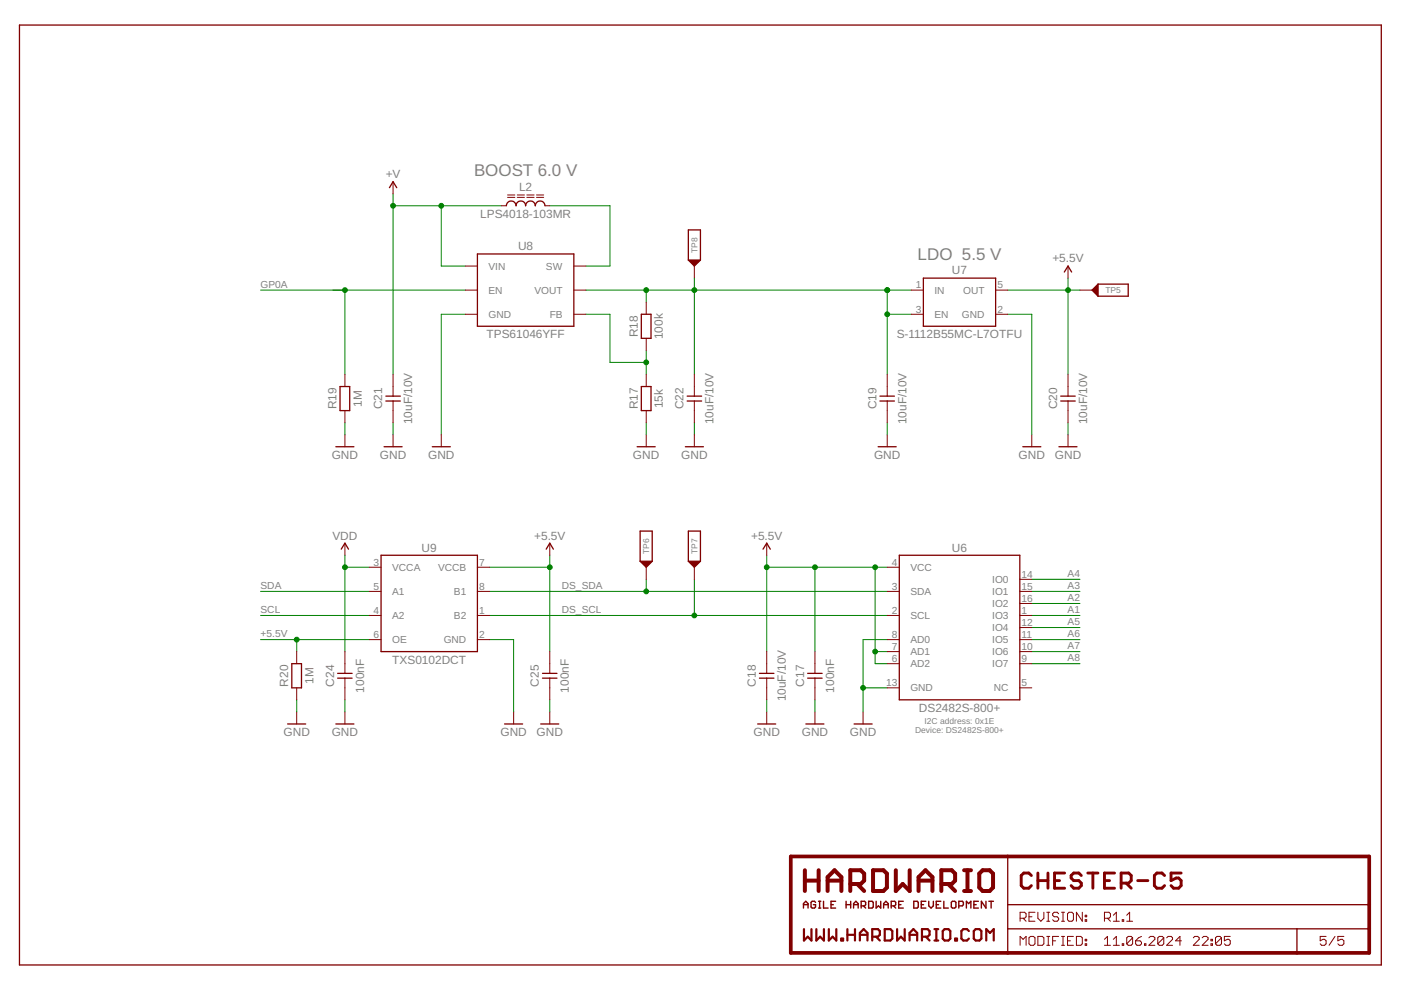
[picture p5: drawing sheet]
<svg xmlns="http://www.w3.org/2000/svg" width="297mm" height="210mm" viewBox="0 0 297 210" stroke-linecap="round" stroke-linejoin="round" font-family="sans-serif">
<g fill="none" stroke="#008000" stroke-width=".21">
<path d="M83.3 41.1v38.3M83.3 43.6h23M93.6 43.6v12.8h5.1M116.6 43.6h12.7v12.8h-5.1M147.2 59v20.4M226.4 59v20.4M55.2 61.5h43.5M73.1 61.5v17.9M98.7 66.6h-5.1v25.6M124.2 66.6h5.1v10.2h7.7M124.2 61.5h69M137 61.5v2.6"/>
<path d="M137 74.3v5.1M188.1 61.5v17.9M188.1 66.6h5.1M213.7 66.6h5.1v25.6M213.7 61.5h15.3M73.1 89.6v2.6M83.3 89.6v2.6M137 89.6v2.6M147.2 89.6v2.6M188.1 89.6v2.6M226.4 89.6v2.6M73.1 117.7v20.5"/>
<path d="M116.6 117.7v20.5M162.6 117.7v20.5M55.2 135.6h23M55.2 125.4h23M55.2 130.5h23M62.9 135.6v2.6M73.1 120.3h5.1M103.8 135.6h5.1v15.3M103.8 125.4h84.3M103.8 120.3h12.8M103.8 130.5h84.3M137 122.8v2.6"/>
<path d="M147.2 122.8v7.7M162.6 120.3h25.5M172.8 120.3v17.9M185.5 138.2h2.6M185.5 120.3v20.4h2.6M188.1 135.6h-5.1v15.3M218.8 135.6h10.2M218.8 125.4h10.2M218.8 138.2h10.2M218.8 130.5h10.2M218.8 122.8h10.2M218.8 128h10.2"/>
<path d="M218.8 133.1h10.2M62.9 148.4v2.5M73.1 148.4v2.5M116.6 148.4v2.5M162.6 148.4v2.5M172.8 148.4v2.5M183 145.8h5.1M218.8 140.7h10.2"/>
</g>
<g fill="#008000" stroke="#008000" stroke-width=".21">
<circle cx="183" cy="145.8" r=".51"/>
<circle cx="93.6" cy="43.6" r=".51"/>
<circle cx="83.3" cy="43.6" r=".51"/>
<circle cx="162.6" cy="120.3" r=".51"/>
<circle cx="185.5" cy="138.2" r=".51"/>
<circle cx="185.5" cy="120.3" r=".51"/>
<circle cx="172.8" cy="120.3" r=".51"/>
<circle cx="226.4" cy="61.5" r=".51"/>
<circle cx="116.6" cy="120.3" r=".51"/>
<circle cx="62.9" cy="135.6" r=".51"/>
<circle cx="137" cy="125.4" r=".51"/>
<circle cx="147.2" cy="130.5" r=".51"/>
<circle cx="73.1" cy="120.3" r=".51"/>
<circle cx="137" cy="76.8" r=".51"/>
<circle cx="188.1" cy="61.5" r=".51"/>
<circle cx="137" cy="61.5" r=".51"/>
<circle cx="147.2" cy="61.5" r=".51"/>
<circle cx="188.1" cy="66.6" r=".51"/>
<circle cx="73.1" cy="61.5" r=".51"/>
</g>
<g fill="none" stroke="#800000" stroke-width=".28">
<path d="M4.1 5.3h288.8v199.3h-288.8zM82.6 39.8l.7-1.3 .8 1.3M101.2 53.8h20.5v15.4h-20.5zM107.4 43.6a1.03 1.03 0 0 1 1-1 1.03 1.03 0 0 1 1 1 1.02 1.02 0 0 1 1-1 1.02 1.02 0 0 1 1 1 1.03 1.03 0 0 1 1.1-1 1.03 1.03 0 0 1 1 1 1.03 1.03 0 0 1 1-1 1.03 1.03 0 0 1 1 1M145.9 55.1v-6.4h2.6v6.4M145.9 55.1l1.3 1.3 1.3-1.3M145.9 55.1h2.6M146.2 55.3h2.1M146.3 55.4h1.8M146.5 55.5h1.5M146.6 55.6h1.3M146.7 55.8h1"/>
<path d="M146.8 55.9h.8M147 56h.5M147.1 56.2h.2M195.8 59h15.3v10.2h-15.3zM225.7 57.7l.7-1.3 .8 1.3M136 66.6h2v5.1h-2zM231.8 61.4v.2M231.9 61.3v.5M232.1 61.1v.8M232.2 61v1M232.3 60.9v1.2M232.4 60.7v1.6"/>
<path d="M232.6 60.6v1.8M232.7 60.5v2M232.8 60.2l-1.3 1.3 1.3 1.3M232.8 60.2h6.4v2.6h-6.4M232.8 60.2v2.6M71.2 94.7h3.8M72.1 82h2v5.1h-2zM81.4 94.7h3.9M81.8 85h3.1M81.8 84h3.1M91.7 94.7h3.8M135.1 94.7h3.8"/>
<path d="M136 82h2v5.1h-2zM145.3 94.7h3.8M145.7 85h3.1M145.7 84h3.1M186.2 94.7h3.8M186.6 85h3M186.6 84h3M216.9 94.7h3.8M224.5 94.7h3.8M224.9 85h3.1M224.9 84h3.1M72.3 116.4l.8-1.2 .8 1.2"/>
<path d="M80.8 117.7h20.4v20.5h-20.4zM115.8 116.4l.8-1.2 .7 1.2M135.7 119l1.3 1.3 1.3-1.3M135.7 119v-6.4h2.6v6.4M135.7 119h2.6M136 119.1h2M136.1 119.3h1.8M136.2 119.4h1.6M136.4 119.5h1.2M136.5 119.6h1M136.6 119.8h.8M136.7 119.9h.6"/>
<path d="M145.9 119v-6.4h2.6v6.4M145.9 119h2.6M145.9 119l1.3 1.3 1.3-1.3M146.2 119.1h2.1M146.3 119.3h1.8M146.5 119.4h1.5M146.6 119.5h1.3M146.7 119.6h1M146.8 119.8h.8M147 119.9h.5M161.8 116.4l.8-1.2 .7 1.2M190.7 117.7h25.5v30.7h-25.5z"/>
<path d="M136.9 120h.2M147.1 120h.2M61 153.5h3.8M61.9 140.7h2v5.1h-2zM71.2 153.5h3.8M71.6 143.8h3.1M71.6 142.8h3.1M107 153.5h3.8M114.6 153.5h3.9M115 143.8h3.1M115 142.8h3.1M160.6 153.5h3.9"/>
<path d="M161 143.8h3.1M161 142.8h3.1M170.9 153.5h3.8M171.2 143.8h3.1M171.2 142.8h3.1M181.1 153.5h3.8M213.7 181.6v20.4M213.7 191.8h76.6M213.7 196.9h76.6M275 196.9v5.1"/>
</g>
<g fill="none" stroke="#800000" stroke-width=".21">
<path d="M83.3 38.5v2.6M98.7 56.4h2.5M106.3 43.6h1.1M107.6 41.8h1.6M107.6 41.3h1.6M109.7 41.8h1.5M109.7 41.3h1.5M111.7 41.8h1.5M111.7 41.3h1.5M113.7 41.8h1.6M113.7 41.3h1.6M115.5 43.6h1.1"/>
<path d="M121.7 56.4h2.5M147.2 56.4v2.6M226.4 56.4v2.6M73.1 79.4v2.6M83.3 79.4v4.6M98.7 66.6h2.5M98.7 61.5h2.5M121.7 66.6h2.5M121.7 61.5h2.5M137 64.1v2.5M137 71.7v2.6M137 79.4v2.6"/>
<path d="M147.2 79.4v4.6M188.1 79.4v4.6M193.2 66.6h2.6M193.2 61.5h2.6M211.1 66.6h2.6M211.1 61.5h2.6M226.4 79.4v4.6M229 61.5h2.5M73.1 87.1v2.5M73.1 92.2v2.5M83.3 85v4.6M83.3 92.2v2.5"/>
<path d="M93.6 92.2v2.5M137 87.1v2.5M137 92.2v2.5M147.2 85v4.6M147.2 92.2v2.5M188.1 85v4.6M188.1 92.2v2.5M218.8 92.2v2.5M226.4 85v4.6M226.4 92.2v2.5M73.1 115.2v2.5M116.6 115.2v2.5"/>
<path d="M162.6 115.2v2.5M62.9 138.2v2.5M73.1 138.2v4.6M78.2 120.3h2.6M78.2 130.5h2.6M78.2 125.4h2.6M78.2 135.6h2.6M101.2 120.3h2.6M101.2 130.5h2.6M101.2 125.4h2.6M101.2 135.6h2.6M116.6 138.2v4.6"/>
<path d="M137 120.3v2.5M147.2 120.3v2.5M162.6 138.2v4.6M172.8 138.2v4.6M188.1 120.3h2.6M188.1 130.5h2.6M188.1 125.4h2.6M188.1 135.6h2.6M188.1 138.2h2.6M216.2 130.5h2.6M216.2 125.4h2.6M216.2 135.6h2.6"/>
<path d="M216.2 122.8h2.6M216.2 138.2h2.6M216.2 128h2.6M216.2 133.1h2.6M62.9 145.8v2.6M62.9 150.9v2.6M73.1 143.8v4.6M73.1 150.9v2.6M108.9 150.9v2.6M116.6 143.8v4.6M116.6 150.9v2.6M162.6 143.8v4.6"/>
<path d="M162.6 150.9v2.6M172.8 143.8v4.6M172.8 150.9v2.6M183 150.9v2.6M188.1 145.8h2.6M188.1 140.7h2.6M216.2 145.8h2.6M216.2 140.7h2.6M216.3 194.7h.9l.4-.3v-.7l-.4-.3h-.9v1.9M216.9 194.7l.7 .6M218.2 198.8l.3-.3h.6l.3 .3v1.3l-.3 .3h-.6l-.3-.3zM218.2 194.4h.6"/>
<path d="M219.4 193.4h-1.2v1.9h1.2M220 193.4v1.3l.7 .6 .6-.6v-1.3M220 198.5h1l.3 .3v1.3l-.3 .3h-1zM221.9 193.4h.7M221.9 195.3h.7M221.9 198.5h.7M222.2 193.4v1.9M222.2 198.5v1.9M223.2 199.5h.6M224.5 193.7l-.4-.3h-.6l-.3 .3v.4l.3 .3h.6l.4 .3v.3l-.4 .3h-.6l-.3-.3M224.5 198.5h-1.3v1.9M225.1 193.4h.6"/>
<path d="M225.1 195.3h.6M225.1 198.5h.6M225.4 193.4v1.9M225.4 198.5v1.9M226.3 199.5h.6M226.7 193.4h.6l.3 .3v1.3l-.3 .3h-.6l-.4-.3v-1.3zM227.6 198.5h-1.3v1.9h1.3M228.2 198.5h1l.3 .3v1.3l-.3 .3h-1zM229.5 193.4v1.9l-1.3-1.9v1.9M230.1 195h.3v.3h-.3zM230.1 194.1h.3v.3h-.3zM230.1 199.2h.3v.3h-.3z"/>
<path d="M234.2 194.7h.9l.3-.3v-.7l-.3-.3h-.9v1.9M234.2 199.2l.6-.7v1.9M234.8 194.7l.6 .6M236.1 195.3h1.2M236.1 199.2l.6-.7v1.9M236.1 194.1l.6-.7v1.9M237.9 195h.4v.3h-.4zM238.9 195.3h1.2M238.9 194.1l.6-.7v1.9M240.1 198.8l-.3-.3h-.6l-.3 .3v1.3M240.1 198.8v1.3l-.3 .3h-.6l-.3-.3M240.1 198.8l-1.2 1.3"/>
<path d="M240.8 199.5h.9l.3 .3v.3l-.3 .3h-.6l-.3-.3zM242 198.5l-.6 .3-.6 .7M243.6 198.8l.3-.3h.6l.4 .3v.4l-1.3 1.2h1.3M246.7 198.8l-.3-.3h-.6l-.3 .3v1.3M246.7 198.8v1.3l-.3 .3h-.6l-.3-.3M246.7 198.8l-1.2 1.3M247.4 198.8l.3-.3h.6l.3 .3v.4l-1.2 1.2h1.2M250.5 199.5h-1.3l1-1v1.9M253 198.8l.3-.3h.6l.4 .3v.4l-1.3 1.2h1.3M254.9 198.8l.3-.3h.6l.3 .3v.4l-1.2 1.2h1.2M256.8 199.2h.3v.3h-.3zM259 198.8l-.3-.3h-.7l-.3 .3v1.3"/>
<path d="M259 198.8v1.3l-.3 .3h-.7l-.3-.3M259 198.8l-1.3 1.3M260.8 198.5h-1.2v1l.6-.3h.3l.3 .3v.6l-.3 .3h-.6l-.3-.3M281.2 198.5h-1.3v1l.6-.3h.3l.4 .3v.6l-.4 .3h-.6l-.3-.3M283 198.5l-1.2 1.9M284.9 198.5h-1.2v1l.6-.3h.3l.3 .3v.6l-.3 .3h-.6l-.3-.3M216.3 200.4v-1.9l.6 .7 .7-.7v1.9M221.9 200.4h.7M225.1 200.4h.6M230.1 200.1h.3v.3h-.3zM234.2 200.4h1.2M236.1 200.4h1.2"/>
<path d="M237.9 200.1h.4v.3h-.4zM242.7 200.1h.3v.3h-.3zM256.8 200.1h.3v.3h-.3z"/>
</g>
<path d="M167.7 181.6h122.6v20.4h-122.6z" fill="none" stroke="#800000" stroke-width=".78"/>
<g fill="none" stroke="#800000" stroke-width=".85">
<path d="M170.6 184.5v4.4M170.6 186.7h3M173.6 184.5v4.4M175.5 186.7h2.9M175.5 188.9v-2.9l1.4-1.5 1.5 1.5v2.9M180.3 187.4h2.2l.7-.7v-1.5l-.7-.7h-2.2v4.4M181.8 187.4l1.4 1.5M185.1 184.5h2.2l.7 .7v3l-.7 .7h-2.2zM189.9 184.5v4.4l1.5-1.5 1.5 1.5v-4.4M194.8 186.7h2.9M194.8 188.9v-2.9l1.4-1.5 1.5 1.5v2.9M199.6 187.4h2.2l.7-.7v-1.5l-.7-.7h-2.2v4.4"/>
<path d="M201 187.4l1.5 1.5M204.4 184.5h1.5M204.4 188.9h1.5M205.1 184.5v4.4M208.3 184.5h1.5l.7 .7v3l-.7 .7h-1.5l-.7-.7v-3z"/>
</g>
<g fill="none" stroke="#800000" stroke-width=".3">
<path d="M170.3 192.5v-.9l.5-.5 .5 .5v.9M170.3 191.8h1M172.9 191.3l-.2-.2h-.5l-.2 .2v1l.2 .2h.5l.2-.2v-.5h-.5M173.5 191.1h.5M173.5 192.5h.5M173.8 191.1v1.4M174.6 191.1v1.4h1M176.2 191.8h.5M177.2 191.1h-1v1.4h1M179.4 191.8h1M179.4 191.1v1.4M180.4 191.1v1.4"/>
<path d="M181 191.8h.9M181 192.5v-.9l.5-.5 .4 .5v.9M182.6 192.1h.7l.2-.3v-.5l-.2-.2h-.7v1.4M183 192.1l.5 .4M184.2 191.1h.7l.2 .2v1l-.2 .2h-.7zM185.8 191.1v1.4l.4-.4 .5 .4v-1.4M187.3 191.8h1M187.3 192.5v-.9l.5-.5 .5 .5v.9M189 192.1h.7l.2-.3v-.5l-.2-.2h-.7v1.4M189.4 192.1l.5 .4M190.5 191.8h.5M191.5 191.1h-1v1.4h1"/>
<path d="M193.7 191.1h.8l.2 .2v1l-.2 .2h-.8zM195.3 191.8h.5M196.3 191.1h-1v1.4h1M196.9 191.1v1l.5 .4 .5-.4v-1M198.5 191.8h.5M199.5 191.1h-1v1.4h1M200.1 191.1v1.4h1M201.9 191.1h.5l.3 .2v1l-.3 .2h-.5l-.2-.2v-1zM203.3 192.1h.7l.3-.3v-.5l-.3-.2h-.7v1.4M204.9 192.5v-1.4l.5 .5 .4-.5v1.4M206.5 191.8h.5M207.4 191.1h-.9v1.4h.9"/>
<path d="M209 191.1v1.4l-.9-1.4v1.4M209.7 191.1h.9M210.1 191.1v1.4"/>
</g>
<g fill="none" stroke="#800000" stroke-width=".47">
<path d="M170.5 197v2.4l.8-.8 .7 .8v-2.4M173.1 197v2.4l.8-.8 .8 .8v-2.4M175.7 197v2.4l.8-.8 .8 .8v-2.4M178.4 199h.4v.4h-.4zM179.7 197v2.4M179.7 198.2h1.6M181.3 197v2.4M182.3 198.2h1.6M182.3 199.4v-1.6l.8-.8 .8 .8v1.6M184.9 198.6h1.2l.4-.4v-.8l-.4-.4h-1.2v2.4M185.7 198.6l.8 .8M187.6 197h1.2l.4 .4v1.6l-.4 .4h-1.2z"/>
<path d="M190.2 197v2.4l.8-.8 .8 .8v-2.4M192.8 198.2h1.7M192.8 199.4v-1.6l.9-.8 .8 .8v1.6M195.5 198.6h1.2l.4-.4v-.8l-.4-.4h-1.2v2.4M196.3 198.6l.8 .8M198.1 199.4h.8M198.1 197h.8M198.5 197v2.4M199.9 197.4l.4-.4h.8l.4 .4v1.6l-.4 .4h-.8l-.4-.4zM202.5 199h.4v.4h-.4zM205.4 197.4l-.4-.4h-.8l-.4 .4v1.6l.4 .4h.8l.4-.4M206.5 197.4l.4-.4h.8l.4 .4v1.6l-.4 .4h-.8l-.4-.4z"/>
<path d="M209.1 199.4v-2.4l.8 .8 .8-.8v2.4"/>
</g>
<g fill="none" stroke="#800000" stroke-width=".61">
<path d="M218.7 185.6l-.6-.5h-1l-.6 .5v2.2l.6 .5h1l.6-.5M220 185.1v3.2M220 186.7h2.2M222.2 185.1v3.2M223.6 186.7h1M225.7 185.1h-2.1v3.2h2.1M229.3 185.6l-.6-.5h-1.1l-.5 .5v.6l.5 .5h1.1l.6 .5v.6l-.6 .5h-1.1l-.5-.5M230.6 185.1h2.2M231.7 185.1v3.2M234.2 186.7h1M236.3 185.1h-2.1v3.2h2.1M237.7 187.2h1.6l.5-.5v-1.1l-.5-.5h-1.6v3.2"/>
<path d="M238.8 187.2l1 1.1M241.2 186.7h2.2M246.9 185.6l-.5-.5h-1.1l-.5 .5v2.2l.5 .5h1.1l.5-.5M250.4 185.1h-2.1v1.6l1.1-.5h.5l.5 .5v1.1l-.5 .5h-1.1l-.5-.5"/>
</g>
<g font-size="3.6" fill="#808080">
<text x="100.5" y="37.2">BOOST 6.0 V</text>
<text x="194.5" y="55.1">LDO 5.5 V</text>
</g>
<g font-size="2.5" fill="#808080">
<text x="81.8" y="37.8">+V</text>
<text x="110.1" y="40.6">L2</text>
<text x="101.8" y="46.2">LPS4018-103MR</text>
<text x="109.8" y="53.1">U8</text>
<text x="201.8" y="58.2">U7</text>
<text x="223.1" y="55.6">+5.5V</text>
<text x="103.2" y="71.7">TPS61046YFF</text>
<text x="135.2" y="71.5" transform="rotate(-90 135.2 71.5)">R18</text>
<text x="140.6" y="71.9" transform="rotate(-90 140.6 71.9)">100k</text>
<text x="190.1" y="71.7">S-1112B55MC-L7OTFU</text>
<text x="71.3" y="86.8" transform="rotate(-90 71.3 86.8)">R19</text>
<text x="76.7" y="86.2" transform="rotate(-90 76.7 86.2)">1M</text>
<text x="81" y="86.8" transform="rotate(-90 81 86.8)">C21</text>
<text x="87.4" y="89.9" transform="rotate(-90 87.4 89.9)">10uF/10V</text>
<text x="135.2" y="86.8" transform="rotate(-90 135.2 86.8)">R17</text>
<text x="140.6" y="86.5" transform="rotate(-90 140.6 86.5)">15k</text>
<text x="144.9" y="86.8" transform="rotate(-90 144.9 86.8)">C22</text>
<text x="151.3" y="89.9" transform="rotate(-90 151.3 89.9)">10uF/10V</text>
<text x="185.8" y="86.8" transform="rotate(-90 185.8 86.8)">C19</text>
<text x="192.2" y="89.9" transform="rotate(-90 192.2 89.9)">10uF/10V</text>
<text x="224.1" y="86.8" transform="rotate(-90 224.1 86.8)">C20</text>
<text x="230.5" y="89.9" transform="rotate(-90 230.5 89.9)">10uF/10V</text>
<text x="70.3" y="97.3">GND</text>
<text x="80.5" y="97.3">GND</text>
<text x="90.8" y="97.3">GND</text>
<text x="134.2" y="97.3">GND</text>
<text x="144.4" y="97.3">GND</text>
<text x="185.3" y="97.3">GND</text>
<text x="216" y="97.3">GND</text>
<text x="223.6" y="97.3">GND</text>
<text x="70.5" y="114.4">VDD</text>
<text x="89.4" y="117">U9</text>
<text x="113.3" y="114.4">+5.5V</text>
<text x="159.3" y="114.4">+5.5V</text>
<text x="201.8" y="117">U6</text>
<text x="83.2" y="140.7">TXS0102DCT</text>
<text x="61.1" y="145.6" transform="rotate(-90 61.1 145.6)">R20</text>
<text x="66.5" y="145" transform="rotate(-90 66.5 145)">1M</text>
<text x="70.8" y="145.6" transform="rotate(-90 70.8 145.6)">C24</text>
<text x="77.2" y="146.8" transform="rotate(-90 77.2 146.8)">100nF</text>
<text x="114.3" y="145.6" transform="rotate(-90 114.3 145.6)">C25</text>
<text x="120.6" y="146.8" transform="rotate(-90 120.6 146.8)">100nF</text>
<text x="160.3" y="145.6" transform="rotate(-90 160.3 145.6)">C18</text>
<text x="166.6" y="148.7" transform="rotate(-90 166.6 148.7)">10uF/10V</text>
<text x="170.5" y="145.6" transform="rotate(-90 170.5 145.6)">C17</text>
<text x="176.9" y="146.8" transform="rotate(-90 176.9 146.8)">100nF</text>
<text x="194.8" y="150.9">DS2482S-800+</text>
<text x="60.1" y="156">GND</text>
<text x="70.3" y="156">GND</text>
<text x="106.1" y="156">GND</text>
<text x="113.8" y="156">GND</text>
<text x="159.8" y="156">GND</text>
<text x="170" y="156">GND</text>
<text x="180.2" y="156">GND</text>
</g>
<g font-size="2.2" fill="#808080">
<text x="103.6" y="57.2">VIN</text>
<text x="115.7" y="57.2">SW</text>
<text x="55.2" y="61">GP0A</text>
<text x="103.6" y="62.3">EN</text>
<text x="113.3" y="62.3">VOUT</text>
<text x="194.2" y="61.2">1</text>
<text x="198.1" y="62.3">IN</text>
<text x="204.2" y="62.3">OUT</text>
<text x="211.5" y="61.2">5</text>
<text x="103.6" y="67.4">GND</text>
<text x="116.6" y="67.4">FB</text>
<text x="194.2" y="66.3">3</text>
<text x="198.1" y="67.4">EN</text>
<text x="203.9" y="67.4">GND</text>
<text x="211.5" y="66.3">2</text>
<text x="79.2" y="119.9">3</text>
<text x="101.6" y="119.9">7</text>
<text x="189.1" y="119.9">4</text>
<text x="55.2" y="124.9">SDA</text>
<text x="79.2" y="125">5</text>
<text x="83.1" y="121">VCCA</text>
<text x="92.9" y="121">VCCB</text>
<text x="101.6" y="125">8</text>
<text x="119.1" y="124.9">DS_SDA</text>
<text x="189.1" y="125">3</text>
<text x="193" y="121">VCC</text>
<text x="210.4" y="123.6">IO0</text>
<text x="216.6" y="122.5">14</text>
<text x="216.6" y="125">15</text>
<text x="226.3" y="122.3">A4</text>
<text x="226.3" y="124.9">A3</text>
<text x="55.2" y="130">SCL</text>
<text x="79.2" y="130.1">4</text>
<text x="83.1" y="126.2">A1</text>
<text x="83.1" y="131.3">A2</text>
<text x="96.2" y="126.1">B1</text>
<text x="96.2" y="131.3">B2</text>
<text x="101.6" y="130.1">1</text>
<text x="119.1" y="130">DS_SCL</text>
<text x="189.1" y="130.1">2</text>
<text x="193" y="131.3">SCL</text>
<text x="193" y="126.2">SDA</text>
<text x="210.4" y="126.1">IO1</text>
<text x="210.4" y="128.7">IO2</text>
<text x="210.4" y="131.3">IO3</text>
<text x="216.6" y="127.6">16</text>
<text x="216.6" y="130.1">1</text>
<text x="226.3" y="127.4">A2</text>
<text x="226.3" y="130">A1</text>
<text x="55.2" y="135.1">+5.5V</text>
<text x="79.2" y="135.3">6</text>
<text x="83.1" y="136.4">OE</text>
<text x="94.1" y="136.4">GND</text>
<text x="101.6" y="135.3">2</text>
<text x="189.1" y="135.3">8</text>
<text x="189.1" y="137.8">7</text>
<text x="193" y="136.4">AD0</text>
<text x="210.4" y="133.8">IO4</text>
<text x="210.4" y="136.4">IO5</text>
<text x="216.6" y="132.7">12</text>
<text x="216.6" y="135.3">11</text>
<text x="216.6" y="137.8">10</text>
<text x="226.3" y="132.5">A5</text>
<text x="226.3" y="135.1">A6</text>
<text x="226.3" y="137.7">A7</text>
<text x="189.1" y="140.4">6</text>
<text x="193" y="138.9">AD1</text>
<text x="193" y="141.5">AD2</text>
<text x="210.4" y="138.9">IO6</text>
<text x="210.4" y="141.5">IO7</text>
<text x="216.6" y="140.4">9</text>
<text x="226.3" y="140.2">A8</text>
<text x="187.9" y="145.5">13</text>
<text x="193" y="146.6">GND</text>
<text x="210.7" y="146.6">NC</text>
<text x="216.6" y="145.5">5</text>
</g>
<g font-size="1.8" fill="#808080">
<text x="147.9" y="53.6" transform="rotate(-90 147.9 53.6)">TP8</text>
<text x="234.4" y="62.2">TP5</text>
<text x="137.6" y="117.5" transform="rotate(-90 137.6 117.5)">TP6</text>
<text x="147.9" y="117.5" transform="rotate(-90 147.9 117.5)">TP7</text>
<text x="194" y="155.4">Device: DS2482S-800+</text>
<text x="196" y="153.5">I2C address: 0x1E</text>
</g>
</svg>
